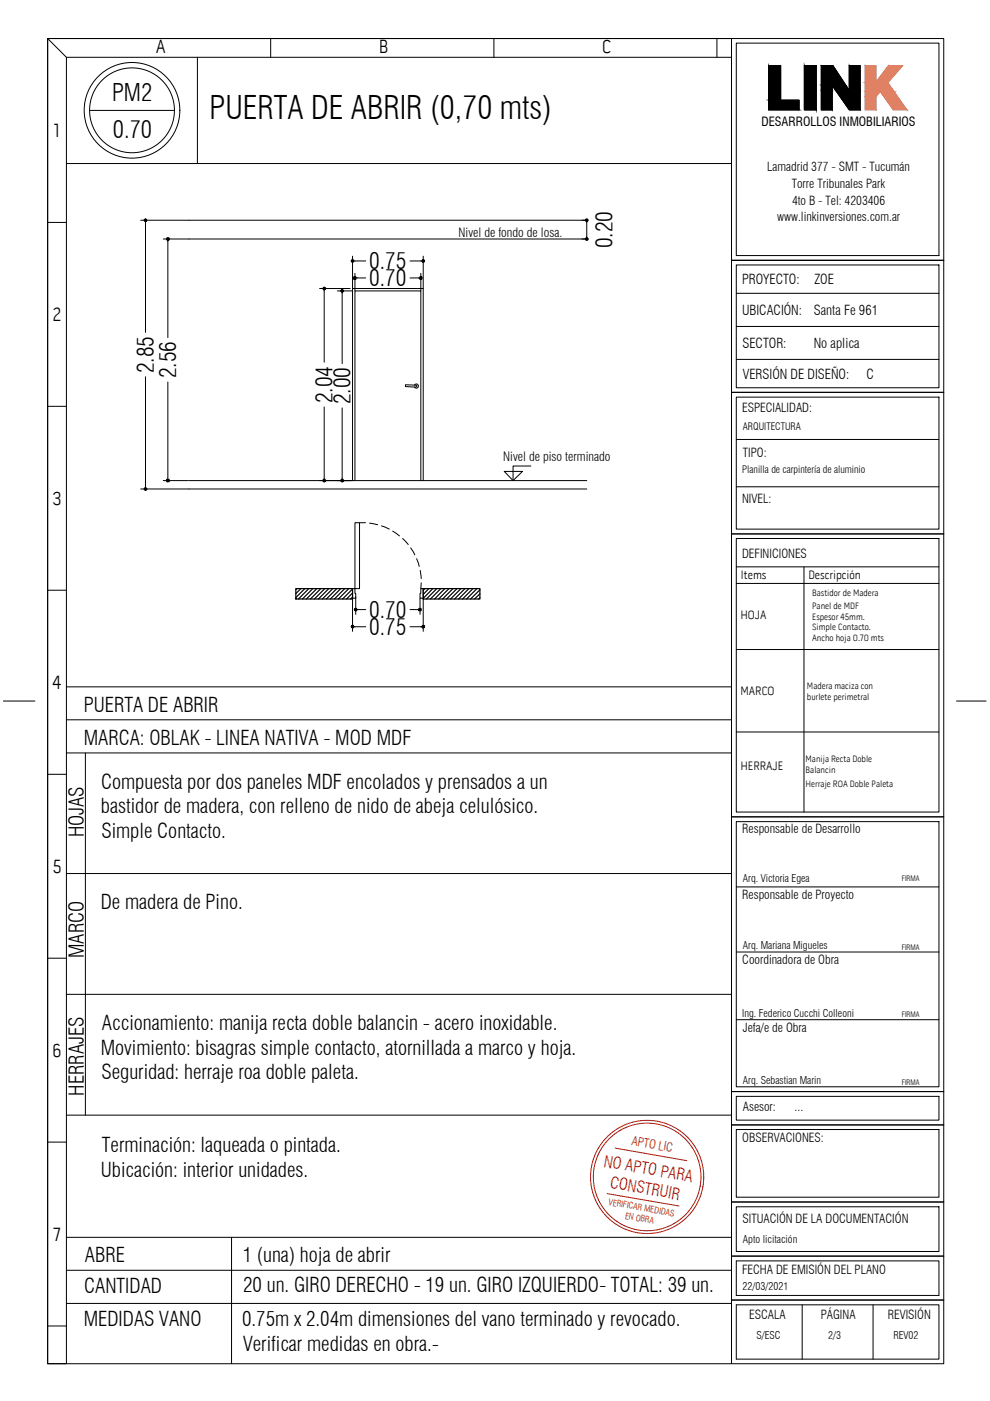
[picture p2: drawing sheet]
<svg xmlns="http://www.w3.org/2000/svg" width="210mm" height="297mm" viewBox="0 0 210 297" stroke-linecap="round" stroke-linejoin="round" font-family="sans-serif">
<g fill="none" stroke="#000" stroke-width=".21">
<path d="M10.1 8.2v280.9h4v-277M10.1 8.2h145v280.9h-145zM10.1 8.2h145v3.9h-141zM41.9 12.1v22.6M57.4 8.2v3.9M104.7 8.2v3.9M152 8.2v3.9M155.1 8.2h45v280.9h-45zM156.1 9.1h43v45.1h-43zM14.1 34.7h141M10.1 47.2h4M155.1 55.2h45"/>
<path d="M156.1 56.2h43v26h-43zM200.1 55.2h-45h45M156.1 76.2h43M156.1 69.2h43M156.1 62.2h43M10.1 86.1h4M155.1 83.2h45M156.1 84.2h43v28h-43zM156.1 93.2h43M155.1 113.2h45M156.1 114.2h43v58h-43zM156.1 103.2h43"/>
<path d="M10.1 125.1h4M156.1 120.2h43M156.1 137.7h43M156.1 123.7h43M170.5 120.2v52M.7 148.6h6.7M14.1 152.6h141M14.1 145.6h141M14.1 159.6h141M18.1 159.6v76.8M156.1 155.2h43M202.8 148.6h6.3"/>
<path d="M10.1 164.2h4M155.1 173.2h45M156.1 174.2h43v56.2h-43zM14.1 185.2h141M156.1 188h43M10.1 203.2h4M14.1 210.8h141M156.1 201.8h43M156.1 216.2h43M14.1 236.4h141M155.1 238.5h45M155.1 231.4h45"/>
<path d="M156.1 239.5h43v14.3h-43zM156.1 232.5h43v5h-43zM10.1 242.1h4M155.1 254.8h45M156.1 255.9h43v9.4h-43zM14.1 262.3h141M14.1 269.3h141M14.1 276.4h141M49.1 262.3v26.8M155.1 266.3h45M155.1 275.6h45M156.1 267.3h43v7.4h-43z"/>
<path d="M156.1 276.6h43v11.6h-43zM170.1 276.6v11.6M185.1 276.6v11.6M10.1 281.1h4"/>
</g>
<!-- layer: LINK MARCA -->
<g fill="#dc805b" stroke="#dc805b" stroke-width=".21">
<path d="M188.4 13.9l-.1 3.5 3.1-3.5zM188.4 13.9l-.1 3.5h-2.6z"/>
<path d="M183.5 13.9l2.2 3.5v-3.5zM183.5 13.9l2.2 3.5h-2.2z"/>
<path d="M183.5 17.4h4.8zM183.5 17.4l4.7 .1z"/>
<path d="M183.5 17.5l6.1 1.9-1.4-1.9zM183.5 17.5l6.1 1.9h-6.1z"/>
<path d="M183.5 19.4l2.2 1.1 .9-1.1zM183.5 19.4l2.2 1.1h-2.2z"/>
<path d="M186.6 19.4l5.7 3.9-2.7-3.9zM186.6 19.4l5.7 3.9h-2.9z"/>
<path d="M183.5 20.5l2.2 2.8v-2.8zM183.5 20.5l2.2 2.8h-2.2z"/>
</g>
<path d="M183.5 13.9h2.2v3.5l2.7-3.5h3l-3.2 3.6 4.1 5.8h-2.9l-2.8-3.9-.9 1.1v2.8h-2.2z" fill="none" stroke="#dc805b" stroke-width=".21"/>
<path d="M163 13.9h2.5v7.4h3.9v2h-6.4zM170.5 13.9h2.5v9.4h-2.5zM174.1 13.9h2.5l3.5 5.3v-5.3h2.3v9.4h-2.3l-3.7-5.2v5.2h-2.3z" fill="none" stroke="#000" stroke-width=".21"/>
<g fill="#000" stroke="#000" stroke-width=".21">
<path d="M163 13.9l2.5 7.4v-7.4zM163 13.9l2.5 7.4h-2.5z"/>
<path d="M170.5 13.9l2.5 9.4v-9.4zM170.5 13.9l2.5 9.4h-2.5z"/>
<path d="M174.1 18.1l2.3 1.1v-1.1zM174.1 18.1l2.3 1.1h-2.3z"/>
<path d="M174.1 19.2l2.3 4.1v-4.1zM174.1 19.2l2.3 4.1h-2.3z"/>
<path d="M174.1 13.9l5.2 4.2-2.7-4.2zM174.1 13.9l5.2 4.2h-5.2z"/>
<path d="M176.4 18.1l3.7 1.1-.8-1.1zM176.4 18.1l3.7 1.1h-2.9z"/>
<path d="M180.1 13.9l2.3 5.3v-5.3zM180.1 13.9l2.3 5.3h-2.3z"/>
<path d="M177.2 19.2l5.2 4.1v-4.1zM177.2 19.2l5.2 4.1h-2.3z"/>
<path d="M163 21.3l6.4 2v-2zM163 21.3l6.4 2h-6.4z"/>
</g>
<!-- layer: A-CARPINTERIAS -->
<path d="M40.1 46.7h84.3M40.1 50.7h84.3M87.9 81.6a.44 .44 0 0 1 .7-.1 .44 .44 0 0 1-.1 .7 .44 .44 0 0 1-.6-.2M88.2 81.7l-2.2-.1v.4l2.1 .1M88.2 81.7l.2 .2-.2 .1M40.1 103.7h84.3M40.1 101.9h84.3M74.7 101.9v-40.7h15v40.7M75.3 101.9v-40.2h13.9v40.2M75.3 110.8h.9v14h-.9zM74.7 124.8h.6l.1 2h-.7zM89.2 124.8h.5v2h-.6z" fill="none" stroke="#000" stroke-width=".21"/>
<!-- layer: COTAS -->
<g fill="none" stroke="#000" stroke-width=".21">
<path d="M29.8 46.7h10.3M30.8 47.2v23.3M34.6 50.7h5.5M35.6 51.2v20.4M74.7 54.3v6.9M75.3 55.3h2.2M75.3 58v3.7M75.7 58.9h1.8M86.9 55.3h2.3M86.9 58.9h1.8M89.2 58v3.7M89.7 54.3v6.9"/>
<path d="M123.4 50.7h1M123.4 46.7h1M124.4 47.2v3M30.8 79.9v23.3M67.8 61.2h6.4M68.7 61.7v15.1M71.5 61.7h3.2M72.5 62.2v14.9M35.6 81v20.4M68.7 86.3v15.1M72.5 86.5v14.9M29.8 103.7h10.3"/>
<path d="M34.6 101.9h5.3M67.8 101.9h6.9M74.7 127v6.9M75.3 132.9h2.2M75.4 126.5v3.8M75.9 129.2h1.6M86.9 132.9h2.3M86.9 129.2h1.6M89.1 126.8v3.5M89.7 127v6.9"/>
</g>
<!-- layer: 0 -->
<g fill="#000" stroke="#000" stroke-width=".21">
<path d="M30.7 46.9h.1v-.2zM30.8 46.7l.2 .2h-.2zM30.8 46.7l.2 .2 .1-.2z"/>
<path d="M30.7 46.5l.1 .2v-.3zM30.7 46.5l.1 .2h-.2zM30.6 46.7l.1 .2 .1-.2z"/>
<path d="M31 46.5l-.2 .2h.3zM30.8 46.4l.2 .1-.2 .2z"/>
<path d="M35.4 50.8l.2 .1v-.2zM35.6 50.7l.2 .1-.2 .1zM35.6 50.7l.2 .1v-.1z"/>
<path d="M35.4 50.5l.2 .2v-.3zM35.4 50.5l.2 .2h-.2zM35.4 50.7v.1l.2-.1z"/>
<path d="M35.6 50.7h.2v-.2zM35.6 50.4l.2 .1-.2 .2z"/>
<path d="M74.5 55.3l.1 .2 .1-.2zM74.6 55.5l.1-.2v.3zM74.7 55.3v.3l.2-.1z"/>
<path d="M74.6 55.2l.1 .1v-.2zM74.6 55.2l.1 .1h-.2z"/>
<path d="M74.7 55.3l.2 .2 .1-.2zM74.7 55.3l.2-.1 .1 .1zM74.7 55.1v.2l.2-.1z"/>
<path d="M75 58.9v.2l.3-.2zM75 59.1l.3-.2v.3zM75.3 58.9v.3l.1-.1z"/>
<path d="M75 58.8l.3 .1v-.2zM75 58.8l.3 .1h-.3z"/>
<path d="M75.3 58.9l.1 .2 .1-.2zM75.3 58.9l.1-.1 .1 .1zM75.3 58.7v.2l.1-.1z"/>
<path d="M89.1 58.8l-.1 .1h.2zM89 58.9h.2l-.1 .2zM89.2 58.9l-.1 .2 .1 .1z"/>
<path d="M89.2 58.9v.3l.2-.1zM89.2 58.9h.3l-.1 .2z"/>
<path d="M89.4 58.8l-.2 .1h.3zM89.2 58.7l.2 .1-.2 .1zM89.1 58.8l.1 .1v-.2z"/>
<path d="M89.6 55.2l-.1 .1h.2zM89.5 55.3h.2l-.1 .2zM89.7 55.3l-.1 .2 .1 .1z"/>
<path d="M89.7 55.3v.3l.2-.1zM89.7 55.3h.3l-.1 .2z"/>
<path d="M89.9 55.2l-.2 .1h.3zM89.7 55.1l.2 .1-.2 .1zM89.6 55.2l.1 .1v-.2z"/>
<path d="M124.1 50.7l.1 .1 .2-.1zM124.2 50.8l.2-.1v.2z"/>
<path d="M124.2 46.9h.2v-.2zM124.4 46.7l.2 .2h-.2zM124.4 46.7l.2 .2 .1-.2z"/>
<path d="M124.4 50.7v.2l.2-.1zM124.4 50.7h.3l-.1 .1zM124.4 50.7h.3l-.1-.2z"/>
<path d="M124.2 46.5l.2 .2v-.3zM124.2 46.5l.2 .2h-.3zM124.1 46.7l.1 .2 .2-.2z"/>
<path d="M124.4 50.4v.3l.2-.2zM124.2 50.5l.2-.1v.3zM124.2 50.5l-.1 .2h.3z"/>
<path d="M124.6 46.5l-.2 .2h.3zM124.4 46.4l.2 .1-.2 .2z"/>
<path d="M68.6 61.3l.1 .1v-.2zM68.7 61.2l.2 .1-.2 .1zM68.7 61.2l.2 .1 .1-.1z"/>
<path d="M68.6 61l.1 .2v-.3zM68.6 61l.1 .2h-.2zM68.5 61.2l.1 .1 .1-.1z"/>
<path d="M68.9 61l-.2 .2h.3zM68.7 60.9l.2 .1-.2 .2z"/>
<path d="M72.4 61.8l.1 .1v-.2zM72.5 61.7l.2 .1-.2 .1zM72.5 61.7l.2 .1 .1-.1z"/>
<path d="M72.4 61.5l.1 .2v-.3zM72.4 61.5l.1 .2h-.2zM72.3 61.7l.1 .1 .1-.1z"/>
<path d="M72.7 61.5l-.2 .2h.3zM72.5 61.4l.2 .1-.2 .2z"/>
<path d="M30.6 103.7l.1 .1 .1-.1zM30.7 103.8l.1-.1v.2z"/>
<path d="M30.8 103.7v.2l.2-.1zM30.8 103.7h.3l-.1 .1zM30.8 103.7h.3l-.1-.2z"/>
<path d="M30.8 103.4v.3l.2-.2zM30.7 103.5l.1-.1v.3zM30.7 103.5l-.1 .2h.2z"/>
<path d="M35.4 101.9v.2l.2-.2zM35.6 101.9v.3l-.2-.1z"/>
<path d="M35.6 101.9v.3l.2-.1zM35.6 101.9h.2v.2zM35.6 101.9h.2v-.2z"/>
<path d="M35.6 101.6v.3l.2-.2zM35.4 101.7l.2-.1v.3zM35.4 101.7v.2h.2z"/>
<path d="M68.5 101.9l.1 .2 .1-.2zM68.7 101.9v.3l-.1-.1z"/>
<path d="M68.7 101.9v.3l.2-.1zM68.7 101.9h.3l-.1 .2zM68.9 101.7l-.2 .2h.3z"/>
<path d="M68.7 101.6v.3l.2-.2zM68.6 101.7l.1-.1v.3zM68.6 101.7l-.1 .2h.2z"/>
<path d="M72.3 101.9l.1 .2 .1-.2zM72.5 101.9v.3l-.1-.1z"/>
<path d="M72.5 101.9v.3l.2-.1zM72.5 101.9h.3l-.1 .2zM72.7 101.7l-.2 .2h.3z"/>
<path d="M72.5 101.6v.3l.2-.2zM72.4 101.7l.1-.1v.3zM72.4 101.7l-.1 .2h.2z"/>
<path d="M74.5 132.9l.1 .2 .1-.2zM74.6 133.1l.1-.2v.2zM74.7 132.9v.2h.2z"/>
<path d="M74.6 132.7l.1 .2v-.3zM74.6 132.7l.1 .2h-.2z"/>
<path d="M74.7 132.9l.2 .2 .1-.2zM74.9 132.7l.1 .2h-.3zM74.7 132.6v.3l.2-.2z"/>
<path d="M75.2 129.2l.1 .2 .1-.2zM75.3 129.4l.1-.2v.3zM75.4 129.2v.3l.2-.1z"/>
<path d="M75.3 129.1l.1 .1v-.2zM75.3 129.1l.1 .1h-.2z"/>
<path d="M75.4 129.2l.2 .2 .1-.2zM75.4 129.2l.2-.1 .1 .1zM75.4 129v.2l.2-.1z"/>
<path d="M88.8 129.1v.1h.3zM88.8 129.2h.3l-.3 .2zM88.8 129.4l.3 .1v-.3z"/>
<path d="M89.1 129.2v.3l.1-.1zM89.1 129.2h.2l-.1 .2z"/>
<path d="M89.2 129.1l-.1 .1h.2zM89.1 129l.1 .1-.1 .1zM88.8 129.1l.3 .1v-.2z"/>
<path d="M89.6 132.7l-.1 .2h.2zM89.5 132.9h.2l-.1 .2zM89.7 132.9l-.1 .2h.1z"/>
<path d="M89.7 132.9v.2h.2zM89.7 132.9h.3l-.1 .2z"/>
<path d="M89.9 132.7l-.2 .2h.3zM89.7 132.6l.2 .1-.2 .2zM89.6 132.7l.1 .2v-.3z"/>
</g>
<g fill="none" stroke="#000" stroke-width=".21">
<path d="M30.8 46.9v.3M35.6 50.9v.3M75 55.3h.3M75.5 58.9h.2M88.7 58.9h.3M89.2 55.3h.3M124.4 46.9v.3M124.4 50.2v.2M68.7 61.4v.3M72.5 61.9v.3M30.8 103.2v.2M35.6 101.4v.2"/>
<path d="M68.7 101.4v.2M72.5 101.4v.2M75 132.9h.3M75.7 129.2h.2M88.5 129.2h.3M89.2 132.9h.3"/>
</g>
<!-- layer: Nomenclatura Carp. aluminio -->
<g fill="none" stroke="#eb0000" stroke-width=".21">
<path d="M128.7 253.1l15.3 2.6M130.4 243.4l15.2 2.7"/>
<circle cx="137.2" cy="249.5" r="12"/>
<circle cx="137.2" cy="249.5" r="11.4"/>
</g>
<!-- layer: TEXTOS -->
<g fill="none" stroke="#000" stroke-width=".21">
<path d="M19 23.4h18M106.9 99.9h3.9l-2 2zM112.6 98.8h-3.8v3.1"/>
<circle cx="28" cy="23.4" r="9"/>
<circle cx="28" cy="23.4" r="10.1"/>
</g>
<!-- layer: 0.05 TRAZO -->
<path d="M76.2 110.8h1.3M78.3 110.9l1.8 .4M80.9 111.5l1.6 .7M83.3 112.6l1.4 1M85.4 114.2l1.2 1.2M87.1 116.2l.9 1.4M88.3 118.4l.6 1.7M89.1 120.9l.2 1.8M89.3 123.6l-.1 1.2" fill="none" stroke="#000" stroke-width=".21"/>
<!-- layer: 0 -->
<g fill="none" stroke="#000" stroke-width=".25">
<path d="M62.9 124.8l-.2 .2M63.8 124.8l-1.1 1.1M64.6 124.8l-1.9 1.9M65.5 124.8l-2.2 2.2M66.3 124.8l-2.2 2.2M67.2 124.8l-2.2 2.2M68 124.8l-2.2 2.2M68.9 124.8l-2.2 2.2M69.7 124.8l-2.2 2.2M70.6 124.8l-2.2 2.2M71.4 124.8l-2.2 2.2M72.2 124.8l-2.2 2.2"/>
<path d="M73.1 124.8l-2.2 2.2M73.9 124.8l-2.2 2.2M74.7 124.9l-2.1 2.1M74.7 125.7l-1.2 1.3M74.7 126.6l-.4 .4M90.1 124.8l-.4 .4M90.9 124.8l-1.2 1.2M91.8 124.8l-2.1 2.1M92.6 124.8l-2.2 2.2M93.5 124.8l-2.2 2.2M94.3 124.8l-2.2 2.2M95.2 124.8l-2.2 2.2"/>
<path d="M96 124.8l-2.2 2.2M96.9 124.8l-2.2 2.2M97.7 124.8l-2.2 2.2M98.6 124.8l-2.2 2.2M99.4 124.8l-2.2 2.2M100.3 124.8l-2.2 2.2M101.1 124.8l-2.2 2.2M101.8 125.1l-2 1.9M101.8 125.9l-1.2 1.1M101.8 126.7l-.3 .3"/>
</g>
<!-- layer: 1 - MURO CORTE -->
<path d="M62.7 124.8h12v2.2h-12zM89.7 124.8h12.1v2.2h-12.1z" fill="none" stroke="#000" stroke-width=".25"/>
<text font-size="6.8" x="44.4" y="25.3">PUERTA DE ABRIR (0,70 mts)</text>
<g font-size="5.1">
<text x="23.8" y="21.3">PM2</text>
<text x="23.9" y="29.2">0.70</text>
</g>
<g font-size="4.8">
<text x="129.9" y="52.6" transform="rotate(-90 129.9 52.6)">0.20</text>
<text x="78.3" y="57.1">0.75</text>
<text x="78.3" y="60.7">0.70</text>
<text x="32.6" y="79.1" transform="rotate(-90 32.6 79.1)">2.85</text>
<text x="37.4" y="80.2" transform="rotate(-90 37.4 80.2)">2.56</text>
<text x="70.5" y="85.5" transform="rotate(-90 70.5 85.5)">2.04</text>
<text x="74.3" y="85.7" transform="rotate(-90 74.3 85.7)">2.00</text>
<text x="78.3" y="131">0.70</text>
<text x="78.3" y="134.6">0.75</text>
</g>
<g font-size="4.3">
<text x="17.8" y="151">PUERTA DE ABRIR</text>
<text x="17.8" y="158">MARCA: OBLAK - LINEA NATIVA - MOD MDF</text>
<text x="21.4" y="167.3">Compuesta por dos paneles MDF encolados y prensados a un</text>
<text x="21.4" y="172.4">bastidor de madera, con relleno de nido de abeja celulósico.</text>
<text x="17.8" y="177.5" transform="rotate(-90 17.8 177.5)">HOJAS</text>
<text x="21.5" y="177.6">Simple Contacto.</text>
<text x="21.4" y="192.8">De madera de Pino.</text>
<text x="17.8" y="203.1" transform="rotate(-90 17.8 203.1)">MARCO</text>
<text x="21.6" y="218.4">Accionamiento: manija recta doble balancin - acero inoxidable.</text>
<text x="21.4" y="223.6">Movimiento: bisagras simple contacto, atornillada a marco y hoja.</text>
<text x="17.8" y="232.3" transform="rotate(-90 17.8 232.3)">HERRAJES</text>
<text x="21.5" y="228.8">Seguridad: herraje roa doble paleta.</text>
<text x="21.6" y="244.3">Terminación: laqueada o pintada.</text>
<text x="21.4" y="249.6">Ubicación: interior unidades.</text>
<text x="18" y="267.6">ABRE</text>
<text x="51.5" y="267.6">1 (una) hoja de abrir</text>
<text x="17.9" y="274.2">CANTIDAD</text>
<text x="51.5" y="273.9">20 un. GIRO DERECHO - 19 un. GIRO IZQUIERDO- TOTAL: 39 un.</text>
<text x="17.8" y="281.2">MEDIDAS VANO</text>
<text x="51.3" y="281.2">0.75m x 2.04m dimensiones del vano terminado y revocado.</text>
<text x="51.5" y="286.4">Verificar medidas en obra.-</text>
</g>
<g font-size="4.1">
<text x="33" y="11.3">A</text>
<text x="80.3" y="11.3">B</text>
<text x="127.7" y="11.3">C</text>
<text x="11.3" y="29">1</text>
<text x="11.2" y="68.1">2</text>
<text x="11.1" y="107.1">3</text>
<text x="11.2" y="146">4</text>
<text x="11.1" y="185">5</text>
<text x="11.1" y="224">6</text>
<text x="11.3" y="263.1">7</text>
</g>
<g font-size="3.4" fill="#eb0000">
<text x="127.9" y="247.4" transform="rotate(10 127.9 247.4)">NO APTO PARA</text>
<text x="129.2" y="251.8" transform="rotate(10 129.2 251.8)">CONSTRUIR</text>
</g>
<g font-size="2.9">
<text x="157.3" y="60.2">PROYECTO:</text>
<text x="172.7" y="60.2">ZOE</text>
<text x="157.3" y="66.8">UBICACIÓN:</text>
<text x="172.6" y="66.8">Santa Fe 961</text>
<text x="157.4" y="73.7">SECTOR:</text>
<text x="172.5" y="73.7">No aplica</text>
<text x="157.5" y="80.3">VERSIÓN DE DISEÑO:</text>
<text x="183.7" y="80.3">C</text>
</g>
<g font-size="2.7">
<text x="161.4" y="26.8">DESARROLLOS INMOBILIARIOS</text>
<text x="97.2" y="50.2">Nivel de fondo de losa.</text>
<text x="106.7" y="97.7">Nivel de piso terminado</text>
</g>
<g font-size="2.6">
<text x="162.7" y="36.2">Lamadrid 377 - SMT - Tucumán</text>
<text x="167.9" y="39.8">Torre Tribunales Park</text>
<text x="164.7" y="46.8">www.linkinversiones.com.ar</text>
<text x="167.9" y="43.6">4to B - Tel: 4203406</text>
<text x="157.3" y="87.4">ESPECIALIDAD:</text>
<text x="157.5" y="96.9">TIPO:</text>
<text x="157.3" y="106.6">NIVEL:</text>
<text x="157.3" y="118.2">DEFINICIONES</text>
<text x="157" y="122.8">Items</text>
<text x="171.4" y="122.8">Descripción</text>
<text x="157" y="131.2">HOJA</text>
<text x="157" y="147.4">MARCO</text>
<text x="157" y="163.2">HERRAJE</text>
<text x="157.4" y="176.7">Responsable de Desarrollo</text>
<text x="157.4" y="190.6">Responsable de Proyecto</text>
<text x="157.4" y="204.5">Coordinadora de Obra</text>
<text x="157.5" y="218.8">Jefa/e de Obra</text>
<text x="157.5" y="235.5">Asesor:</text>
<text x="168.5" y="235.5">...</text>
<text x="157.4" y="242.2">OBSERVACIONES:</text>
<text x="157.4" y="259.3">SITUACIÓN DE LA DOCUMENTACIÓN</text>
<text x="157.3" y="270.1">FECHA DE EMISIÓN DEL PLANO</text>
<text x="158.9" y="279.7">ESCALA</text>
<text x="174" y="279.7">PÁGINA</text>
<text x="188.2" y="279.7">REVISIÓN</text>
</g>
<text font-size="2.6" fill="#eb0000" x="133.8" y="242.7" transform="rotate(10 133.8 242.7)">APTO LIC</text>
<g font-size="2.3">
<text x="157.5" y="263.5">Apto licitación</text>
<text x="157.4" y="273.6">22/03/2021</text>
</g>
<g font-size="2.2">
<text x="157.5" y="186.9">Arq. Victoria Egea</text>
<text x="157.5" y="201.2">Arq. Mariana Migueles</text>
<text x="157.4" y="215.5">Ing. Federico Cucchi Colleoni</text>
<text x="157.5" y="229.9">Arq. Sebastian Marin</text>
<text x="160.4" y="283.8">S/ESC</text>
<text x="175.6" y="283.8">2/3</text>
<text x="189.4" y="283.8">REV02</text>
</g>
<g font-size="2.1">
<text x="157.5" y="91.2">ARQUITECTURA</text>
<text x="157.4" y="100.2">Planilla de carpintería de aluminio</text>
</g>
<g font-size="2">
<text x="172.2" y="126.4">Bastidor de Madera</text>
<text x="172.2" y="129.1">Panel de MDF</text>
<text x="172.2" y="131.4">Espesor 45mm.</text>
<text x="172.2" y="133.6">Simple Contacto.</text>
<text x="172.2" y="135.8">Ancho hoja 0.70 mts</text>
<text x="171.1" y="146.1">Madera maciza con</text>
<text x="171.1" y="148.4">burlete perimetral</text>
<text x="170.8" y="161.5">Manija Recta Doble</text>
<text x="170.8" y="166.9">Herraje ROA Doble Paleta</text>
<text x="170.8" y="163.8">Balancin</text>
</g>
<g font-size="1.9" fill="#eb0000">
<text x="129" y="255.5" transform="rotate(10 129 255.5)">VERIFICAR MEDIDAS</text>
<text x="132.4" y="258.4" transform="rotate(10 132.4 258.4)">EN OBRA</text>
</g>
<g font-size="1.6">
<text x="191.2" y="186.8">FIRMA</text>
<text x="191.2" y="201.3">FIRMA</text>
<text x="191.2" y="215.7">FIRMA</text>
<text x="191.2" y="230">FIRMA</text>
</g>
</svg>
